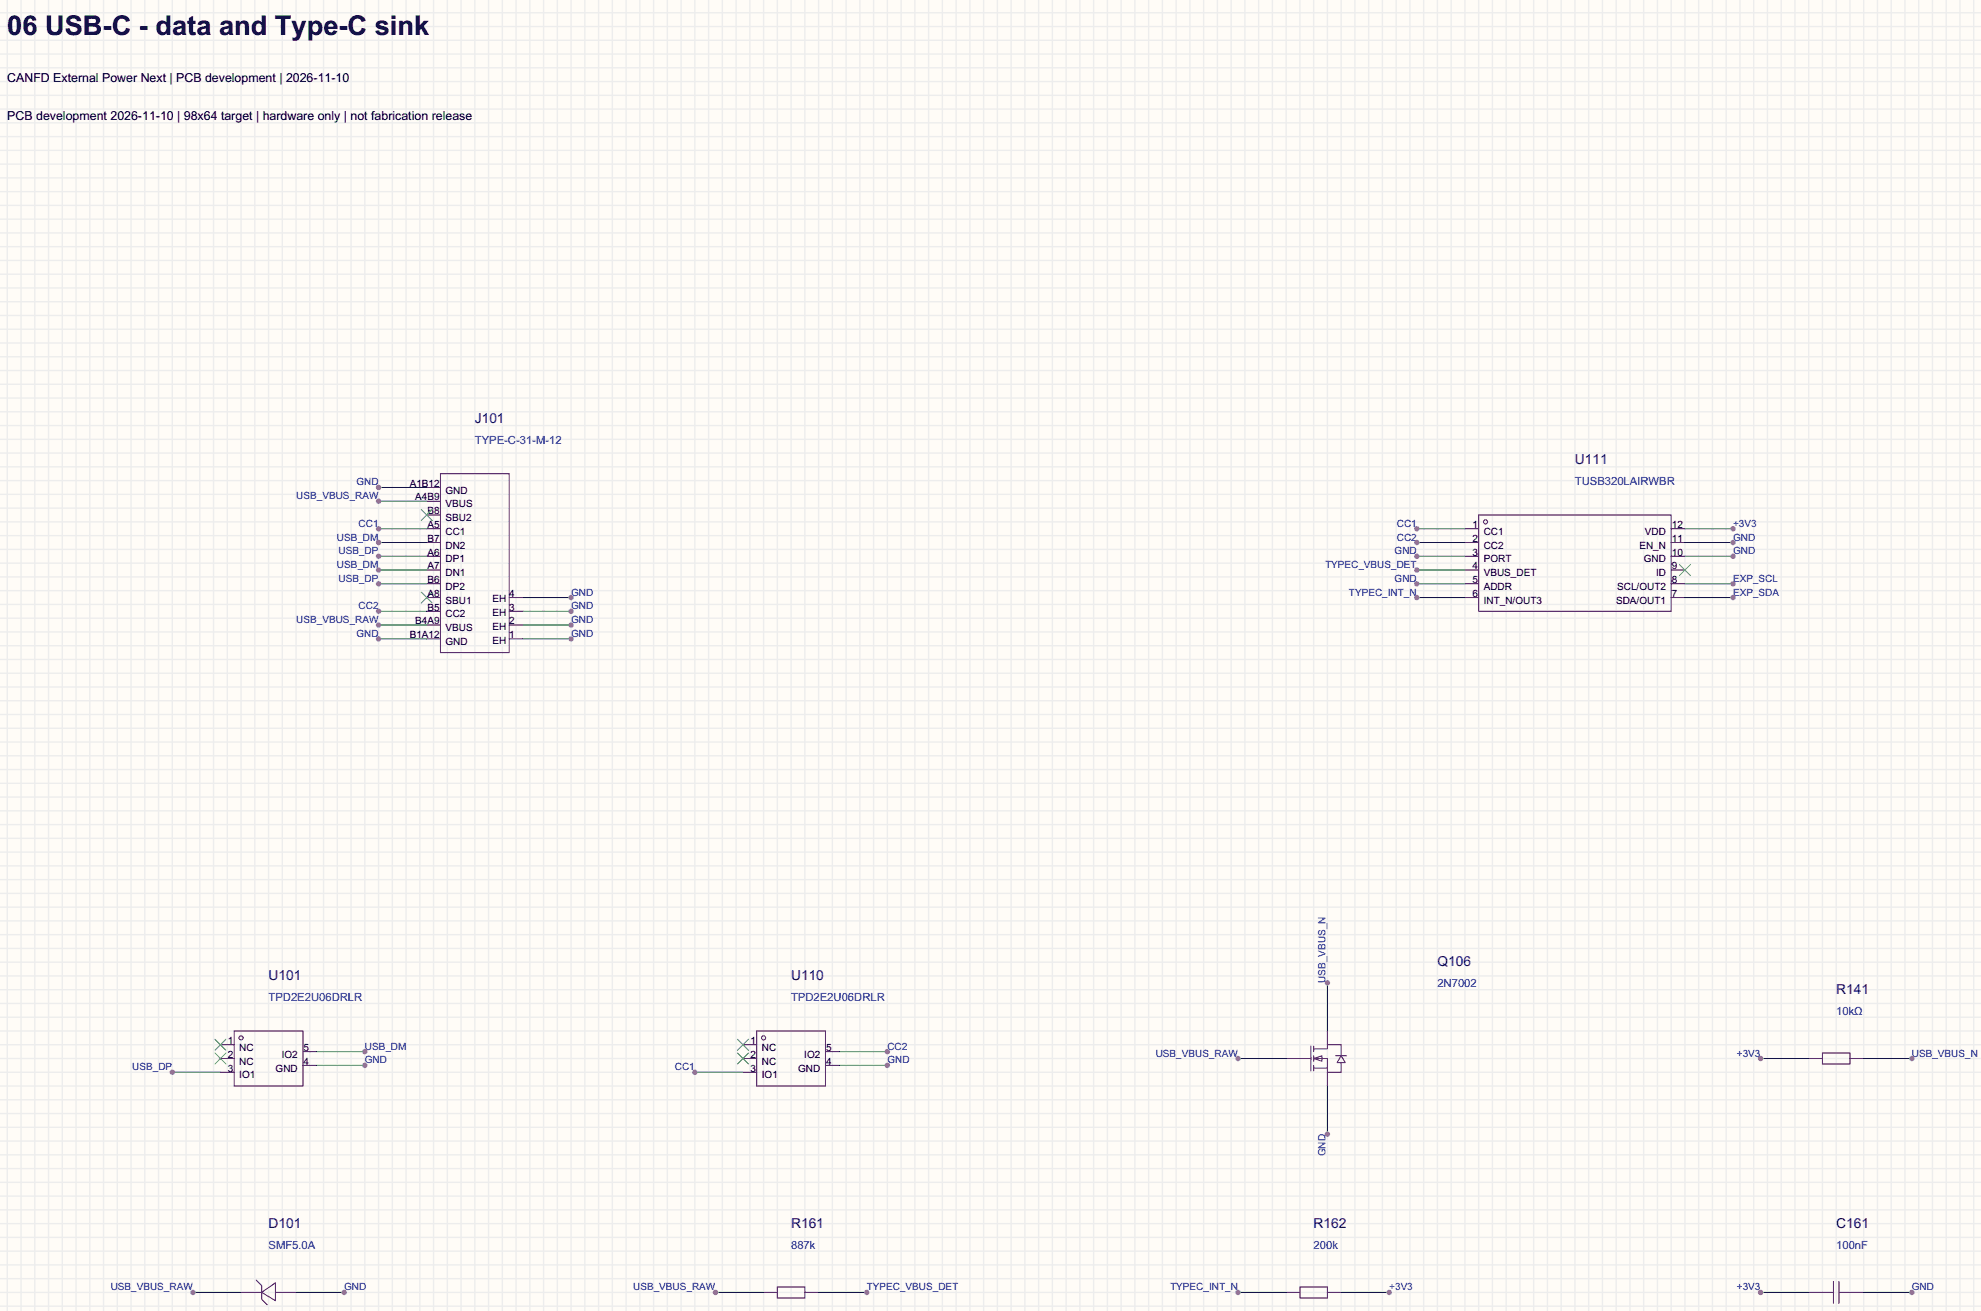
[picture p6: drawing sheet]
<svg xmlns="http://www.w3.org/2000/svg" width="366mm" height="242mm" viewBox="0 0 366 242" stroke-linecap="round" stroke-linejoin="round" font-family="sans-serif">
<path d="M0 0h365.9v242h-365.9z" fill="#fffcf7"/>
<g fill="none" stroke="#ededed" stroke-width=".25">
<path d="M0 2.4h365.9M0 4.9h365.9M0 7.4h365.9M0 10h365.9M0 12.5h365.9M0 15.1h365.9M0 17.6h365.9M1.3 0v242M3.9 0v242M6.4 0v242M9 0v242M11.5 0v242"/>
<path d="M14 0v242M16.6 0v242M19.1 0v242M21.7 0v242M24.2 0v242M26.7 0v242M29.3 0v242M31.8 0v242M34.4 0v242M36.9 0v242M39.4 0v242M42 0v242"/>
<path d="M44.5 0v242M47.1 0v242M49.6 0v242M52.1 0v242M54.7 0v242M57.2 0v242M59.8 0v242M62.3 0v242M64.8 0v242M67.4 0v242M69.9 0v242M72.5 0v242"/>
<path d="M75 0v242M77.5 0v242M80.1 0v242M82.6 0v242M85.2 0v242M87.7 0v242M90.2 0v242M92.8 0v242M95.3 0v242M97.9 0v242M100.4 0v242M102.9 0v242"/>
<path d="M105.5 0v242M108 0v242M110.6 0v242M113.1 0v242M115.6 0v242M118.2 0v242M120.7 0v242M123.3 0v242M125.8 0v242M128.3 0v242M130.9 0v242M133.4 0v242"/>
<path d="M136 0v242M138.5 0v242M141 0v242M143.6 0v242M146.1 0v242M148.7 0v242M151.2 0v242M153.7 0v242M156.3 0v242M158.8 0v242M161.4 0v242M163.9 0v242"/>
<path d="M166.4 0v242M169 0v242M171.5 0v242M174.1 0v242M176.6 0v242M179.1 0v242M181.7 0v242M184.2 0v242M186.8 0v242M189.3 0v242M191.8 0v242M194.4 0v242"/>
<path d="M196.9 0v242M199.5 0v242M202 0v242M204.5 0v242M207.1 0v242M209.6 0v242M212.2 0v242M214.7 0v242M217.2 0v242M219.8 0v242M222.3 0v242M224.9 0v242"/>
<path d="M227.4 0v242M229.9 0v242M232.5 0v242M235 0v242M237.6 0v242M240.1 0v242M242.6 0v242M245.2 0v242M247.7 0v242M250.3 0v242M252.8 0v242M255.3 0v242"/>
<path d="M257.9 0v242M260.4 0v242M263 0v242M265.5 0v242M268 0v242M270.6 0v242M273.1 0v242M275.7 0v242M278.2 0v242M280.7 0v242M283.3 0v242M285.8 0v242"/>
<path d="M288.4 0v242M290.9 0v242M293.4 0v242M296 0v242M298.5 0v242M301.1 0v242M303.6 0v242M306.1 0v242M308.7 0v242M311.2 0v242M313.8 0v242M316.3 0v242"/>
<path d="M318.8 0v242M321.4 0v242M323.9 0v242M326.5 0v242M329 0v242M331.5 0v242M334.1 0v242M336.6 0v242M339.2 0v242M341.7 0v242M344.2 0v242M346.8 0v242"/>
<path d="M349.3 0v242M351.9 0v242M354.4 0v242M356.9 0v242M359.5 0v242M362 0v242M364.6 0v242M0 20.1h365.9M0 22.7h365.9M0 25.2h365.9M0 27.8h365.9M0 30.3h365.9"/>
<path d="M0 32.8h365.9M0 35.4h365.9M0 37.9h365.9M0 40.5h365.9M0 43h365.9M0 45.5h365.9M0 48.1h365.9M0 50.6h365.9M0 53.2h365.9M0 55.7h365.9M0 58.2h365.9M0 60.8h365.9"/>
<path d="M0 63.3h365.9M0 65.9h365.9M0 68.4h365.9M0 70.9h365.9M0 73.5h365.9M0 76h365.9M0 78.6h365.9M0 81.1h365.9M0 83.6h365.9M0 86.2h365.9M0 88.7h365.9M0 91.3h365.9"/>
<path d="M0 93.8h365.9M0 96.3h365.9M0 98.9h365.9M0 101.4h365.9M0 104h365.9M0 106.5h365.9M0 109h365.9M0 111.6h365.9M0 114.1h365.9M0 116.7h365.9M0 119.2h365.9M0 121.7h365.9"/>
<path d="M0 124.3h365.9M0 126.8h365.9M0 129.4h365.9M0 131.9h365.9M0 134.4h365.9M0 137h365.9M0 139.5h365.9M0 142.1h365.9M0 144.6h365.9M0 147.1h365.9M0 149.7h365.9M0 152.2h365.9"/>
<path d="M0 154.8h365.9M0 157.3h365.9M0 159.8h365.9M0 162.4h365.9M0 164.9h365.9M0 167.5h365.9M0 170h365.9M0 172.5h365.9M0 175.1h365.9M0 177.6h365.9M0 180.2h365.9M0 182.7h365.9"/>
<path d="M0 185.2h365.9M0 187.8h365.9M0 190.3h365.9M0 192.9h365.9M0 195.4h365.9M0 197.9h365.9M0 200.5h365.9M0 203h365.9M0 205.6h365.9M0 208.1h365.9M0 210.6h365.9M0 213.2h365.9"/>
<path d="M0 215.7h365.9M0 218.3h365.9M0 220.8h365.9M0 223.3h365.9M0 225.9h365.9M0 228.4h365.9M0 231h365.9M0 233.5h365.9M0 236h365.9M0 238.6h365.9M0 241.1h365.9"/>
</g>
<g fill="none" stroke="#a10000" stroke-width=".18">
<path d="M81.4 87.4h12.7v33.1h-12.7zM273.1 95.1h35.6v17.7h-35.6zM43.3 190.3h12.7v10.2h-12.7zM139.8 190.3h12.7v10.2h-12.7zM240.1 195.4h2M242.1 193.1v4.6M242.6 195.4l1.6-.5v1zM242.6 193.6h2.6v-.7h2.5v2M242.6 195.4h2.6v2.5h2.5v-1.7M242.6 197.2h2.6M242.6 193.1v1M242.6 194.9v1"/>
<path d="M242.6 196.7v1M246.7 194.9h2M247.7 194.9l.8 1.3h-1.5zM336.6 194.4h5.1v2h-5.1zM47.3 236.3l1 1v2.5l1.1 1.1M48.3 238.6l2.6-1.8v3.3zM143.6 237.6h5.1v2h-5.1zM240.1 237.6h5.1v2h-5.1zM336.6 238.6h2.1M338.7 236.5v4.1M339.7 238.6h2M339.7 236.5v4.1"/>
<circle cx="274.4" cy="96.3" r=".38"/>
<circle cx="44.5" cy="191.6" r=".38"/>
<circle cx="141" cy="191.6" r=".38"/>
</g>
<g fill="none" stroke="#870000" stroke-width=".18">
<path d="M78.8 97.6h2.6M78.8 90h2.6M78.8 92.5h2.6M78.8 95.1h2.6M270.6 97.6h2.5M308.7 97.6h2.5M78.8 100.1h2.6M78.8 102.7h2.6M78.8 105.2h2.6M78.8 107.8h2.6M78.8 110.3h2.6M78.8 112.8h2.6"/>
<path d="M78.8 115.4h2.6M78.8 117.9h2.6M94.1 110.3h2.5M94.1 112.8h2.5M94.1 115.4h2.5M94.1 117.9h2.5M270.6 100.1h2.5M270.6 102.7h2.5M270.6 105.2h2.5M270.6 107.8h2.5M270.6 110.3h2.5M308.7 100.1h2.5"/>
<path d="M308.7 102.7h2.5M308.7 105.2h2.5M308.7 107.8h2.5M308.7 110.3h2.5M40.7 192.9h2.6M40.7 195.4h2.6M40.7 197.9h2.6M56 196.7h2.5M56 194.1h2.5M137.2 192.9h2.6M137.2 195.4h2.6M137.2 197.9h2.6"/>
<path d="M152.5 196.7h2.5M152.5 194.1h2.5M237.6 195.4h2.5M245.2 190.3v2.6M245.2 197.9v2.6M334.1 195.4h2.5M341.7 195.4h2.5M44.5 238.6h3.8M50.9 238.6h3.8M141 238.6h2.6M148.7 238.6h2.5M237.6 238.6h2.5"/>
<path d="M245.2 238.6h2.5M334.1 238.6h2.5M341.7 238.6h2.5"/>
</g>
<g fill="none" stroke="#3c3" stroke-width=".18">
<path d="M77.8 94.1l2 2M79.8 94.1l-2 2M77.8 109.3l2 2M79.8 109.3l-2 2M310.2 104.2l2 2M312.2 104.2l-2 2M39.7 191.8l2 2.1M39.7 194.4l2 2M41.7 191.8l-2 2.1M41.7 194.4l-2 2M136.2 191.8l2.1 2.1M136.2 194.4l2.1 2"/>
<path d="M138.3 191.8l-2.1 2.1M138.3 194.4l-2.1 2"/>
</g>
<path d="M69.9 90h8.9" fill="none" stroke="#008700" stroke-width=".18"/>
<circle cx="69.9" cy="90" r=".51" fill="#999"/>
<path d="M96.6 115.4h8.9" fill="none" stroke="#008700" stroke-width=".18"/>
<circle cx="105.5" cy="115.4" r=".51" fill="#999"/>
<path d="M261.7 97.6h8.9" fill="none" stroke="#008700" stroke-width=".18"/>
<circle cx="261.7" cy="97.6" r=".51" fill="#999"/>
<path d="M69.9 92.5h8.9" fill="none" stroke="#008700" stroke-width=".18"/>
<circle cx="69.9" cy="92.5" r=".51" fill="#999"/>
<path d="M344.2 195.4h8.9" fill="none" stroke="#008700" stroke-width=".18"/>
<circle cx="353.1" cy="195.4" r=".51" fill="#999"/>
<path d="M96.6 112.8h8.9" fill="none" stroke="#008700" stroke-width=".18"/>
<circle cx="105.5" cy="112.8" r=".51" fill="#999"/>
<path d="M96.6 110.3h8.9" fill="none" stroke="#008700" stroke-width=".18"/>
<circle cx="105.5" cy="110.3" r=".51" fill="#999"/>
<path d="M69.9 115.4h8.9" fill="none" stroke="#008700" stroke-width=".18"/>
<circle cx="69.9" cy="115.4" r=".51" fill="#999"/>
<path d="M128.3 197.9h8.9" fill="none" stroke="#008700" stroke-width=".18"/>
<circle cx="128.3" cy="197.9" r=".51" fill="#999"/>
<path d="M58.5 196.7h8.9" fill="none" stroke="#008700" stroke-width=".18"/>
<circle cx="67.4" cy="196.7" r=".51" fill="#999"/>
<path d="M155 194.1h8.9" fill="none" stroke="#008700" stroke-width=".18"/>
<circle cx="163.9" cy="194.1" r=".51" fill="#999"/>
<path d="M69.9 117.9h8.9" fill="none" stroke="#008700" stroke-width=".18"/>
<circle cx="69.9" cy="117.9" r=".51" fill="#999"/>
<path d="M325.2 195.4h8.9" fill="none" stroke="#008700" stroke-width=".18"/>
<circle cx="325.2" cy="195.4" r=".51" fill="#999"/>
<path d="M54.7 238.6h8.9" fill="none" stroke="#008700" stroke-width=".18"/>
<circle cx="63.6" cy="238.6" r=".51" fill="#999"/>
<path d="M151.2 238.6h8.9" fill="none" stroke="#008700" stroke-width=".18"/>
<circle cx="160.1" cy="238.6" r=".51" fill="#999"/>
<path d="M96.6 117.9h8.9" fill="none" stroke="#008700" stroke-width=".18"/>
<circle cx="105.5" cy="117.9" r=".51" fill="#999"/>
<path d="M325.2 238.6h8.9" fill="none" stroke="#008700" stroke-width=".18"/>
<circle cx="325.2" cy="238.6" r=".51" fill="#999"/>
<path d="M261.7 100.1h8.9" fill="none" stroke="#008700" stroke-width=".18"/>
<circle cx="261.7" cy="100.1" r=".51" fill="#999"/>
<path d="M261.7 102.7h8.9" fill="none" stroke="#008700" stroke-width=".18"/>
<circle cx="261.7" cy="102.7" r=".51" fill="#999"/>
<path d="M261.7 105.2h8.9" fill="none" stroke="#008700" stroke-width=".18"/>
<circle cx="261.7" cy="105.2" r=".51" fill="#999"/>
<path d="M69.9 112.8h8.9" fill="none" stroke="#008700" stroke-width=".18"/>
<circle cx="69.9" cy="112.8" r=".51" fill="#999"/>
<path d="M69.9 107.8h8.9" fill="none" stroke="#008700" stroke-width=".18"/>
<circle cx="69.9" cy="107.8" r=".51" fill="#999"/>
<path d="M69.9 105.2h8.9" fill="none" stroke="#008700" stroke-width=".18"/>
<circle cx="69.9" cy="105.2" r=".51" fill="#999"/>
<path d="M311.2 100.1h8.9" fill="none" stroke="#008700" stroke-width=".18"/>
<circle cx="320.1" cy="100.1" r=".51" fill="#999"/>
<path d="M311.2 102.7h8.9" fill="none" stroke="#008700" stroke-width=".18"/>
<circle cx="320.1" cy="102.7" r=".51" fill="#999"/>
<path d="M69.9 102.7h8.9" fill="none" stroke="#008700" stroke-width=".18"/>
<circle cx="69.9" cy="102.7" r=".51" fill="#999"/>
<path d="M311.2 97.6h8.9" fill="none" stroke="#008700" stroke-width=".18"/>
<circle cx="320.1" cy="97.6" r=".51" fill="#999"/>
<path d="M31.8 197.9h8.9" fill="none" stroke="#008700" stroke-width=".18"/>
<circle cx="31.8" cy="197.9" r=".51" fill="#999"/>
<path d="M311.2 107.8h8.9" fill="none" stroke="#008700" stroke-width=".18"/>
<circle cx="320.1" cy="107.8" r=".51" fill="#999"/>
<path d="M58.5 194.1h8.9" fill="none" stroke="#008700" stroke-width=".18"/>
<circle cx="67.4" cy="194.1" r=".51" fill="#999"/>
<path d="M311.2 110.3h8.9" fill="none" stroke="#008700" stroke-width=".18"/>
<circle cx="320.1" cy="110.3" r=".51" fill="#999"/>
<path d="M155 196.7h8.9" fill="none" stroke="#008700" stroke-width=".18"/>
<circle cx="163.9" cy="196.7" r=".51" fill="#999"/>
<path d="M261.7 110.3h8.9" fill="none" stroke="#008700" stroke-width=".18"/>
<circle cx="261.7" cy="110.3" r=".51" fill="#999"/>
<path d="M245.2 181.4v8.9" fill="none" stroke="#008700" stroke-width=".18"/>
<circle cx="245.2" cy="181.4" r=".51" fill="#999"/>
<path d="M228.7 195.4h8.9" fill="none" stroke="#008700" stroke-width=".18"/>
<circle cx="228.7" cy="195.4" r=".51" fill="#999"/>
<path d="M245.2 200.5v8.9" fill="none" stroke="#008700" stroke-width=".18"/>
<circle cx="245.2" cy="209.4" r=".51" fill="#999"/>
<path d="M261.7 107.8h8.9" fill="none" stroke="#008700" stroke-width=".18"/>
<circle cx="261.7" cy="107.8" r=".51" fill="#999"/>
<path d="M69.9 100.1h8.9" fill="none" stroke="#008700" stroke-width=".18"/>
<circle cx="69.9" cy="100.1" r=".51" fill="#999"/>
<path d="M69.9 97.6h8.9" fill="none" stroke="#008700" stroke-width=".18"/>
<circle cx="69.9" cy="97.6" r=".51" fill="#999"/>
<path d="M35.6 238.6h8.9" fill="none" stroke="#008700" stroke-width=".18"/>
<circle cx="35.6" cy="238.6" r=".51" fill="#999"/>
<path d="M344.2 238.6h8.9" fill="none" stroke="#008700" stroke-width=".18"/>
<circle cx="353.1" cy="238.6" r=".51" fill="#999"/>
<path d="M132.2 238.6h8.8" fill="none" stroke="#008700" stroke-width=".18"/>
<circle cx="132.2" cy="238.6" r=".51" fill="#999"/>
<path d="M247.7 238.6h8.9" fill="none" stroke="#008700" stroke-width=".18"/>
<circle cx="256.6" cy="238.6" r=".51" fill="#999"/>
<path d="M228.7 238.6h8.9" fill="none" stroke="#008700" stroke-width=".18"/>
<circle cx="228.7" cy="238.6" r=".51" fill="#999"/>
<text font-size="5" x="1.3" y="6.4">06 USB-C - data and Type-C sink</text>
<g font-size="2.5" fill="#000080">
<text x="87.7" y="78">J101</text>
<text x="290.9" y="85.7">U111</text>
<text x="265.5" y="178.4">Q106</text>
<text x="49.6" y="180.9">U101</text>
<text x="146.1" y="180.9">U110</text>
<text x="339.2" y="183.5">R141</text>
<text x="49.6" y="226.6">D101</text>
<text x="146.1" y="226.6">R161</text>
<text x="242.6" y="226.6">R162</text>
<text x="339.2" y="226.6">C161</text>
</g>
<g font-size="2.3">
<text x="1.3" y="15.1">CANFD External Power Next | PCB development | 2026-11-10</text>
<text x="1.3" y="22.2">PCB development 2026-11-10 | 98x64 target | hardware only | not fabrication release</text>
</g>
<g font-size="2.1" fill="#00f">
<text x="87.7" y="82">TYPE-C-31-M-12</text>
<text x="290.9" y="89.6">TUSB320LAIRWBR</text>
<text x="49.6" y="184.8">TPD2E2U06DRLR</text>
<text x="146.1" y="184.8">TPD2E2U06DRLR</text>
<text x="265.5" y="182.3">2N7002</text>
<text x="339.2" y="187.4">10kΩ</text>
<text x="49.6" y="230.5">SMF5.0A</text>
<text x="146.1" y="230.5">887k</text>
<text x="242.6" y="230.5">200k</text>
<text x="339.2" y="230.5">100nF</text>
</g>
<g font-size="1.8" fill="#00f">
<text x="65.8" y="89.6">GND</text>
<text x="54.7" y="92.2">USB_VBUS_RAW</text>
<text x="62.2" y="99.8">USB_DM</text>
<text x="66.2" y="97.2">CC1</text>
<text x="258" y="97.2">CC1</text>
<text x="258" y="99.8">CC2</text>
<text x="320.1" y="99.8">GND</text>
<text x="320.1" y="97.2">+3V3</text>
<text x="62.2" y="104.9">USB_DM</text>
<text x="62.5" y="107.4">USB_DP</text>
<text x="62.5" y="102.3">USB_DP</text>
<text x="244.8" y="104.9">TYPEC_VBUS_DET</text>
<text x="257.6" y="102.3">GND</text>
<text x="257.6" y="107.4">GND</text>
<text x="320.1" y="102.3">GND</text>
<text x="320.1" y="107.4">EXP_SCL</text>
<text x="66.2" y="112.5">CC2</text>
<text x="105.5" y="112.5">GND</text>
<text x="105.5" y="109.9">GND</text>
<text x="249.2" y="109.9">TYPEC_INT_N</text>
<text x="320.1" y="109.9">EXP_SDA</text>
<text x="54.7" y="115">USB_VBUS_RAW</text>
<text x="65.8" y="117.6">GND</text>
<text x="105.5" y="115">GND</text>
<text x="105.5" y="117.6">GND</text>
<text x="244.8" y="181.4" transform="rotate(-90 244.8 181.4)">USB_VBUS_N</text>
<text x="24.4" y="197.6">USB_DP</text>
<text x="67.4" y="196.3">GND</text>
<text x="67.4" y="193.8">USB_DM</text>
<text x="124.7" y="197.6">CC1</text>
<text x="163.9" y="193.8">CC2</text>
<text x="163.9" y="196.3">GND</text>
<text x="213.5" y="195">USB_VBUS_RAW</text>
<text x="320.8" y="195">+3V3</text>
<text x="353.1" y="195">USB_VBUS_N</text>
<text x="244.8" y="213.5" transform="rotate(-90 244.8 213.5)">GND</text>
<text x="20.4" y="238.2">USB_VBUS_RAW</text>
<text x="63.6" y="238.2">GND</text>
<text x="117" y="238.2">USB_VBUS_RAW</text>
<text x="160.1" y="238.2">TYPEC_VBUS_DET</text>
<text x="216.2" y="238.2">TYPEC_INT_N</text>
<text x="256.6" y="238.2">+3V3</text>
<text x="320.8" y="238.2">+3V3</text>
<text x="353.1" y="238.2">GND</text>
</g>
<g font-size="1.8">
<text x="75.7" y="89.8">A1B12</text>
<text x="76.7" y="92.4">A4B9</text>
<text x="79" y="94.9">B8</text>
<text x="82.3" y="91.1">GND</text>
<text x="82.3" y="93.7">VBUS</text>
<text x="79" y="97.5">A5</text>
<text x="79" y="100">B7</text>
<text x="82.3" y="96.2">SBU2</text>
<text x="82.3" y="98.7">CC1</text>
<text x="82.3" y="101.3">DN2</text>
<text x="272" y="97.5">1</text>
<text x="272" y="100">2</text>
<text x="274.1" y="98.7">CC1</text>
<text x="274.1" y="101.3">CC2</text>
<text x="302.8" y="101.3">EN_N</text>
<text x="303.8" y="98.7">VDD</text>
<text x="308.8" y="100">11</text>
<text x="308.8" y="97.5">12</text>
<text x="79" y="102.5">A6</text>
<text x="79" y="105.1">A7</text>
<text x="79" y="107.6">B6</text>
<text x="82.3" y="103.8">DP1</text>
<text x="82.3" y="106.4">DN1</text>
<text x="272" y="102.5">3</text>
<text x="272" y="105.1">4</text>
<text x="272" y="107.6">5</text>
<text x="274.1" y="103.8">PORT</text>
<text x="274.1" y="106.4">VBUS_DET</text>
<text x="303.6" y="103.8">GND</text>
<text x="305.9" y="106.4">ID</text>
<text x="308.8" y="107.6">8</text>
<text x="308.8" y="105.1">9</text>
<text x="308.8" y="102.5">10</text>
<text x="79" y="110.2">A8</text>
<text x="79" y="112.7">B5</text>
<text x="82.3" y="108.9">DP2</text>
<text x="82.3" y="111.4">SBU1</text>
<text x="82.3" y="114">CC2</text>
<text x="91" y="111.2">EH</text>
<text x="91" y="113.7">EH</text>
<text x="94.1" y="110.2">4</text>
<text x="94.1" y="112.7">3</text>
<text x="272" y="110.2">6</text>
<text x="274.1" y="108.9">ADDR</text>
<text x="274.1" y="111.4">INT_N/OUT3</text>
<text x="298.5" y="111.4">SDA/OUT1</text>
<text x="298.7" y="108.9">SCL/OUT2</text>
<text x="308.8" y="110.2">7</text>
<text x="75.7" y="117.8">B1A12</text>
<text x="76.7" y="115.2">B4A9</text>
<text x="82.3" y="116.5">VBUS</text>
<text x="82.3" y="119.1">GND</text>
<text x="91" y="116.3">EH</text>
<text x="91" y="118.8">EH</text>
<text x="94.1" y="115.2">2</text>
<text x="94.1" y="117.8">1</text>
<text x="42.1" y="192.7">1</text>
<text x="42.1" y="195.3">2</text>
<text x="42.1" y="197.8">3</text>
<text x="44.2" y="194">NC</text>
<text x="44.2" y="196.5">NC</text>
<text x="50.9" y="197.8">GND</text>
<text x="52" y="195.3">IO2</text>
<text x="56.1" y="196.5">4</text>
<text x="56.1" y="194">5</text>
<text x="138.6" y="192.7">1</text>
<text x="138.6" y="195.3">2</text>
<text x="138.6" y="197.8">3</text>
<text x="140.7" y="194">NC</text>
<text x="140.7" y="196.5">NC</text>
<text x="147.4" y="197.8">GND</text>
<text x="148.6" y="195.3">IO2</text>
<text x="152.6" y="196.5">4</text>
<text x="152.6" y="194">5</text>
<text x="44.2" y="199.1">IO1</text>
<text x="140.7" y="199.1">IO1</text>
</g>
</svg>
